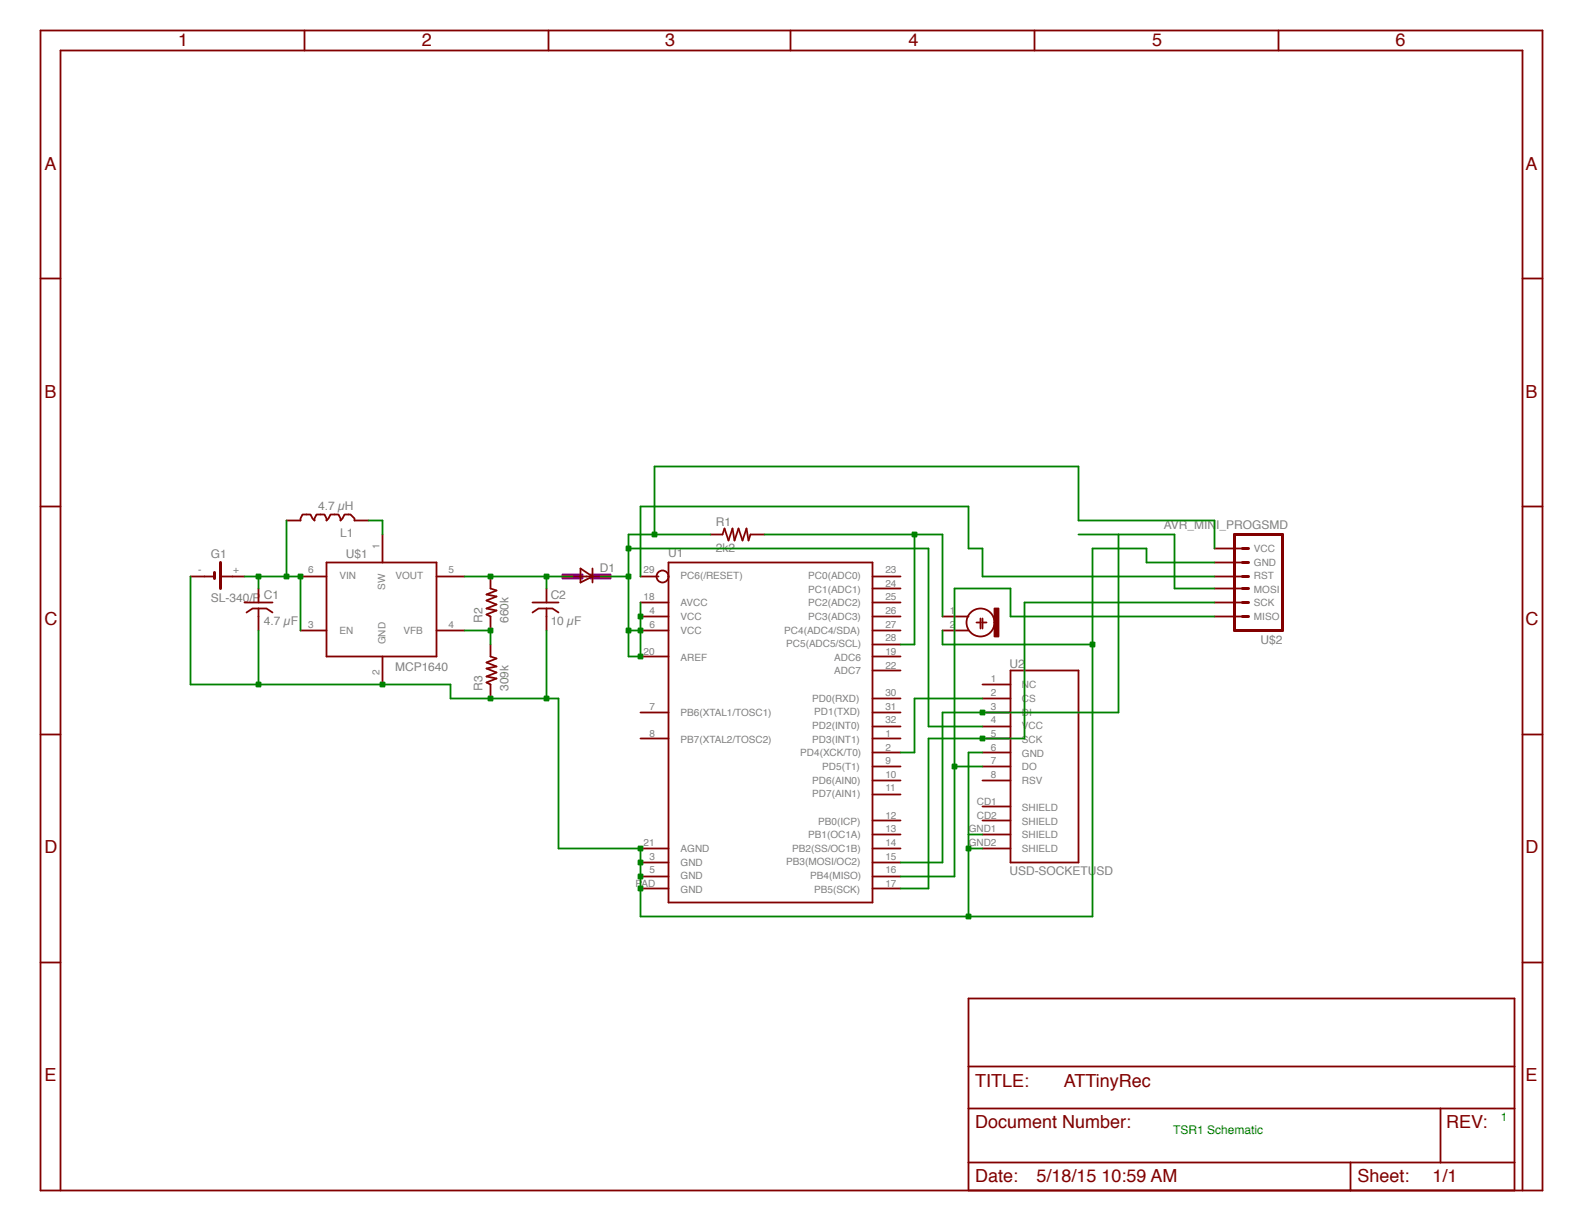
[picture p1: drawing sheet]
<svg xmlns="http://www.w3.org/2000/svg" width="279mm" height="216mm" viewBox="0 0 279 216" stroke-linecap="round" stroke-linejoin="round" font-family="sans-serif">
<path d="M99.1 101.2h3.6v.8h-3.6z" fill="#810082"/>
<path d="M99.2 101.3h3.5v.7h-3.5z" fill="none" stroke="#810082" stroke-width=".32"/>
<path d="M104.1 101.2h3.5v.8h-3.5z" fill="#810082"/>
<path d="M104.2 101.3h3.5v.7h-3.5z" fill="none" stroke="#810082" stroke-width=".32"/>
<g fill="none" stroke="#820000" stroke-width=".32">
<path d="M172.2 109.8h.7M172.9 109.1v1.8M173.3 109.8h.7M173.3 109.1v1.8"/>
<circle cx="172.9" cy="109.8" r="2.47"/>
</g>
<path d="M175.3 107.2h.7v5h-.7z" fill="#820000"/>
<g fill="none" stroke="#820000" stroke-width=".32">
<path d="M7.1 5.4h265v204.6h-265zM53.7 5.4v3.5M96.7 5.4v3.5M139.4 5.4v3.5M182.5 5.4v3.5M225.5 5.4v3.5M7.1 49.1h3.6M268.6 49.1h3.5M7.1 89.3h3.6M50.5 91.8h2.5v-.3l.4-.7h1.4l.3 .7 .4 .3v-.3l.3-.7h1.4l.4 .7v.3l.3-.3 .4-.7h1.4l.4 .7v.3l.3-.3 .4-.7h1l.7 .7v.3h2.5M57.6 99.2h19.4v16.6h-19.4zM67.5 94.3v4.9"/>
<path d="M117.9 99.2h36v60h-36zM125.3 94.3h2.1l.4-1.1 .7 2.1 .7-2.1 .4 2.1 .7-2.1 .7 2.1 .7-2.1 .3 2.1 .4-1h2.4M214.2 99.2h5M214.2 96.7h5M268.6 89.3h3.5M33.6 101.7h4.2M38.9 101.7h4.2M43.1 106.3h5M45.6 107.3h1.4l1.1 .7M45.6 107.3h-1.1l-1 .7M45.6 103.8v2.5M45.6 107.3v3.9"/>
<path d="M53 111.2h4.6M53 101.7h4.6M67.5 115.8v4.9M77 111.2h4.9M77 101.7h4.9M86.5 101.7v2.1l1.1 .4-1.8 .7 1.8 .3-1.8 .7 1.8 .7-1.8 .7 1.8 .4-1.8 .7 .7 .3v2.5M86.5 113.7v2.1l1.1 .4-1.8 .7 1.8 .7-1.8 .3 1.8 .7-1.8 .7 1.8 .4-1.8 .7 .7 .3v2.5M93.9 106.3h4.6M96.4 107.3h1.1l1 .7M96.4 107.3h-1.4l-1.1 .7M96.4 103.8v2.5M96.4 107.3v3.9"/>
<path d="M101 101.7h4.9M102.4 100.3l2.1 1.4-2.1 1zM104.5 100.3v2.4M113 108.7h4.9M113 111.2h4.9M113 101.7h3.2M113 106.3h4.9M113 115.8h4.9M153.9 108.7h4.9M153.9 111.2h4.9M153.9 118.3h4.9M153.9 101.7h4.9"/>
<path d="M153.9 106.3h4.9M153.9 115.8h4.9M153.9 113.7h4.9M153.9 103.8h4.9M166.2 108.7h4.6M166.2 111.2h4.6M175.4 107.3h.7v5h-.7zM178.2 118.3h12v33.8h-12zM214.2 108.7h5M214.2 101.7h5M214.2 106.3h5M214.2 103.8h5"/>
<path d="M7.1 129.6h3.6M113 125.7h4.9M113 130.3h4.9M153.9 123.2h4.9M153.9 125.7h4.9M153.9 132.7h4.9M153.9 128.1h4.9M153.9 130.3h4.9M153.9 137.7h4.9M153.9 135.2h4.9M173.3 123.2h4.9M173.3 125.7h4.9"/>
<path d="M173.3 132.7h4.9M173.3 128.1h4.9M173.3 130.3h4.9M173.3 137.7h4.9M173.3 135.2h4.9M173.3 120.7h4.9M268.6 129.6h3.5M113 152.1h4.9M113 149.7h4.9M113 156.7h4.9M113 154.6h4.9M153.9 152.1h4.9"/>
<path d="M153.9 147.2h4.9M153.9 144.7h4.9M153.9 149.7h4.9M153.9 156.7h4.9M153.9 154.6h4.9M153.9 140.1h4.9M173.3 147.2h4.9M173.3 142.3h4.9M173.3 144.7h4.9M173.3 149.7h4.9M7.1 169.8h3.6M268.6 169.8h3.5"/>
<path d="M170.8 195.5h96.3M170.8 188.1h96.3M254.1 195.5v9.6M10.7 210v-201.1h257.9v201.1M170.8 210v-33.9h96.3v33.9M170.8 205.1h96.3M238.2 205.1v4.9"/>
<circle cx="116.9" cy="101.7" r="1.06"/>
</g>
<path d="M38.9 99.2v4.6M217.8 94.3h8.4v16.9h-8.4zM219.2 99.2h1M219.2 96.7h1M37.8 101v1M219.2 101.7h1M219.2 106.3h1M219.2 103.8h1M219.2 108.7h1" fill="none" stroke="#820000" stroke-width=".53"/>
<path d="M134.8 94.3h31.4v14.4M161.3 94.3v19.4h-2.5" fill="none" stroke="#008100" stroke-width=".32"/>
<path d="M160.9 93.8h.7v.7h-.7z" fill="#008100"/>
<path d="M161 93.9h.7v.7h-.7zM190.2 94.3h7.1v31.4h-31.1v26.4h-7.4" fill="none" stroke="#008100" stroke-width=".32"/>
<path d="M172.9 125.2h.7v.7h-.7z" fill="#008100"/>
<path d="M197.3 94.3h9.9v9.5h7M172.9 125.3h.8v.7h-.8zM173.3 135.2h-4.9v19.4h-9.6" fill="none" stroke="#008100" stroke-width=".32"/>
<path d="M167.9 134.8h.7v.7h-.7z" fill="#008100"/>
<path d="M180.7 106.3v24h-16.9v26.4h-5M214.2 108.7h-36v-4.9h-9.8v31.4M168 134.8h.7v.8h-.7z" fill="none" stroke="#008100" stroke-width=".32"/>
<path d="M172.9 129.8h.7v.7h-.7z" fill="#008100"/>
<path d="M113 108.7v2.5M180.7 106.3h33.5M172.9 129.9h.8v.7h-.8zM173.3 123.2h-12v9.5h-2.5" fill="none" stroke="#008100" stroke-width=".32"/>
<path d="M112.5 110.8h.7v.7h-.7z" fill="#008100"/>
<path d="M112.6 110.9h.7v.7h-.7zM113 106.3v2.4" fill="none" stroke="#008100" stroke-width=".32"/>
<path d="M112.5 108.3h.7v.7h-.7z" fill="#008100"/>
<path d="M110.9 96.7h52.9v31.4h9.5M125.3 94.3h-14.4v21.5M112.6 108.4h.7v.7h-.7z" fill="none" stroke="#008100" stroke-width=".32"/>
<path d="M110.4 96.3h.7v.7h-.7z" fill="#008100"/>
<path d="M110.5 96.4h.7v.7h-.7zM115.4 82.3v12M110.9 115.8h2.1" fill="none" stroke="#008100" stroke-width=".32"/>
<path d="M115 93.8h.7v.7h-.7z" fill="#008100"/>
<path d="M115.1 93.9h.7v.7h-.7zM115.4 82.3h74.8v9.5M105.9 101.7h5" fill="none" stroke="#008100" stroke-width=".32"/>
<path d="M110.4 101.2h.7v.8h-.7z" fill="#008100"/>
<path d="M190.2 91.8h24v4.9M110.5 101.3h.7v.7h-.7zM110.9 111.2h2.1v4.6" fill="none" stroke="#008100" stroke-width=".32"/>
<path d="M110.4 110.8h.7v.7h-.7z" fill="#008100"/>
<path d="M110.5 110.9h.7v.7h-.7z" fill="none" stroke="#008100" stroke-width=".32"/>
<path d="M112.5 115.4h.7v.7h-.7z" fill="#008100"/>
<path d="M43.1 101.7h9.9v9.5M112.6 115.4h.7v.8h-.7zM113 101.7v-12.4h57.8v7.4h2.5v5h40.9" fill="none" stroke="#008100" stroke-width=".32"/>
<path d="M52.6 101.2h.7v.8h-.7z" fill="#008100"/>
<path d="M50.5 91.8v9.9M52.7 101.3h.7v.7h-.7z" fill="none" stroke="#008100" stroke-width=".32"/>
<path d="M50.1 101.2h.7v.8h-.7z" fill="#008100"/>
<path d="M45.6 101.7v2.1M50.2 101.3h.7v.7h-.7z" fill="none" stroke="#008100" stroke-width=".32"/>
<path d="M45.2 101.2h.7v.8h-.7z" fill="#008100"/>
<path d="M33.6 101.7v19h33.9M45.2 101.3h.7v.7h-.7zM45.6 111.2v9.5" fill="none" stroke="#008100" stroke-width=".32"/>
<path d="M45.2 120.3h.7v.7h-.7z" fill="#008100"/>
<path d="M45.2 120.4h.7v.7h-.7zM67.5 120.7h12v2.5" fill="none" stroke="#008100" stroke-width=".32"/>
<path d="M67 120.3h.7v.7h-.7z" fill="#008100"/>
<path d="M67.1 120.4h.7v.7h-.7zM173.3 132.7h-2.5v29M170.8 147.2h2.5M170.8 149.7h2.5" fill="none" stroke="#008100" stroke-width=".32"/>
<path d="M170.4 149.2h.7v.7h-.7z" fill="#008100"/>
<path d="M113 152.1v4.6M170.5 149.3h.7v.7h-.7z" fill="none" stroke="#008100" stroke-width=".32"/>
<path d="M112.5 154.2h.7v.7h-.7z" fill="#008100"/>
<path d="M112.6 154.3h.7v.7h-.7zM113 149.7v2.4" fill="none" stroke="#008100" stroke-width=".32"/>
<path d="M112.5 151.7h.7v.7h-.7z" fill="#008100"/>
<path d="M86.5 123.2h12v26.5h14.5M112.6 151.8h.7v.7h-.7z" fill="none" stroke="#008100" stroke-width=".32"/>
<path d="M112.5 149.2h.7v.7h-.7z" fill="#008100"/>
<path d="M112.6 149.3h.7v.7h-.7zM113 156.7v5h57.8" fill="none" stroke="#008100" stroke-width=".32"/>
<path d="M112.5 156.3h.7v.7h-.7z" fill="#008100"/>
<path d="M166.2 111.2v2.5h26.5v48h-21.9M112.6 156.4h.7v.7h-.7z" fill="none" stroke="#008100" stroke-width=".32"/>
<path d="M170.4 161.2h.7v.7h-.7z" fill="#008100"/>
<path d="M192.7 96.7v17M170.5 161.3h.7v.7h-.7z" fill="none" stroke="#008100" stroke-width=".32"/>
<path d="M192.3 113.2h.7v.7h-.7z" fill="#008100"/>
<path d="M192.4 113.3h.7v.7h-.7zM79.5 123.2h7" fill="none" stroke="#008100" stroke-width=".32"/>
<path d="M86.1 122.8h.7v.7h-.7z" fill="#008100"/>
<path d="M96.4 111.2v12M86.2 122.9h.7v.7h-.7z" fill="none" stroke="#008100" stroke-width=".32"/>
<path d="M96 122.8h.7v.7h-.7z" fill="#008100"/>
<path d="M192.7 96.7h9.5v2.5h12M81.9 111.2h4.6v2.5M96 122.9h.7v.7h-.7z" fill="none" stroke="#008100" stroke-width=".32"/>
<path d="M86.1 110.8h.7v.7h-.7z" fill="#008100"/>
<path d="M86.2 110.9h.7v.7h-.7zM86.5 101.7h9.9v2.1" fill="none" stroke="#008100" stroke-width=".32"/>
<path d="M86.1 101.2h.7v.8h-.7z" fill="#008100"/>
<path d="M81.9 101.7h4.6M86.2 101.3h.7v.7h-.7zM96.4 101.7h4.6" fill="none" stroke="#008100" stroke-width=".32"/>
<path d="M96 101.2h.7v.8h-.7z" fill="#008100"/>
<path d="M65 91.8h2.5v2.5M96 101.3h.7v.7h-.7z" fill="none" stroke="#008100" stroke-width=".32"/>
<g font-size="3.2" fill="#820000">
<text x="31.5" y="8">1</text>
<text x="74.4" y="8">2</text>
<text x="117.3" y="8">3</text>
<text x="160.3" y="8">4</text>
<text x="203.2" y="8">5</text>
<text x="246.2" y="8">6</text>
<text x="7.8" y="29.9">A</text>
<text x="269.1" y="29.9">A</text>
<text x="7.8" y="70.1">B</text>
<text x="269.1" y="70.1">B</text>
<text x="7.8" y="110.3">C</text>
<text x="269.1" y="110.3">C</text>
<text x="7.8" y="150.5">D</text>
<text x="269.1" y="150.5">D</text>
<text x="7.8" y="190.7">E</text>
<text x="172" y="191.7">TITLE:</text>
<text x="187.7" y="191.7">ATTinyRec</text>
<text x="269.1" y="190.7">E</text>
<text x="172" y="198.9">Document Number:</text>
<text x="255.1" y="198.9">REV:</text>
<text x="172" y="208.5">Date:</text>
<text x="182.9" y="208.5">5/18/15 10:59 AM</text>
<text x="239.4" y="208.5">Sheet:</text>
<text x="252.7" y="208.5">1/1</text>
</g>
<g font-size="2.1" fill="#808080">
<text x="56.1" y="90">4.7 µH</text>
<text x="60" y="94.8">L1</text>
<text x="126.3" y="92.8">R1</text>
<text x="205.3" y="93.3">AVR_MINI_PROGSMD</text>
<text x="37.2" y="98.4">G1</text>
<text x="61" y="98.4">U$1</text>
<text x="105.8" y="101">D1</text>
<text x="117.8" y="98.3">U1</text>
<text x="126.3" y="97.3">2k2</text>
<text x="37.2" y="106.2">SL-340/P</text>
<text x="46.6" y="105.6">C1</text>
<text x="97.1" y="105.6">C2</text>
<text x="46.6" y="110.2">4.7 µF</text>
<text x="85.1" y="109.9" transform="rotate(-90 85.1 109.9)">R2</text>
<text x="89.7" y="109.9" transform="rotate(-90 89.7 109.9)">660k</text>
<text x="97.1" y="110.2">10 µF</text>
<text x="222.3" y="113.5">U$2</text>
<text x="69.7" y="118.3">MCP1640</text>
<text x="178" y="117.8">U2</text>
<text x="85.1" y="121.9" transform="rotate(-90 85.1 121.9)">R3</text>
<text x="89.7" y="121.9" transform="rotate(-90 89.7 121.9)">309k</text>
<text x="178" y="154.4">USD-SOCKETUSD</text>
</g>
<g font-size="2.1" fill="#008100">
<text x="264.7" y="197.7">1</text>
<text x="206.9" y="200.1">TSR1 Schematic</text>
</g>
<g font-size="1.8" fill="#808080">
<text x="34.9" y="101.1">-</text>
<text x="41.1" y="101.1">+</text>
<text x="54.4" y="101.1">6</text>
<text x="66.9" y="96.8" transform="rotate(-90 66.9 96.8)">1</text>
<text x="79.1" y="101.1">5</text>
<text x="113.5" y="101.1">29</text>
<text x="156.2" y="101.1">23</text>
<text x="221.2" y="97.3">VCC</text>
<text x="221.2" y="99.8">GND</text>
<text x="59.9" y="102.2">VIN</text>
<text x="68" y="104.1" transform="rotate(-90 68 104.1)">SW</text>
<text x="69.8" y="102.1">VOUT</text>
<text x="113.5" y="105.9">18</text>
<text x="120.1" y="107">AVCC</text>
<text x="120.1" y="102.2">PC6(/RESET)</text>
<text x="142.6" y="106.9">PC2(ADC2)</text>
<text x="142.6" y="104.5">PC1(ADC1)</text>
<text x="142.6" y="102.1">PC0(ADC0)</text>
<text x="156.2" y="105.9">25</text>
<text x="156.2" y="103.5">24</text>
<text x="221.2" y="102.2">RST</text>
<text x="221.2" y="104.6">MOSI</text>
<text x="221.2" y="107">SCK</text>
<text x="54.4" y="110.7">3</text>
<text x="59.9" y="111.8">EN</text>
<text x="68" y="113.7" transform="rotate(-90 68 113.7)">GND</text>
<text x="71.2" y="111.8">VFB</text>
<text x="79.1" y="110.7">4</text>
<text x="114.6" y="108.3">4</text>
<text x="114.6" y="110.7">6</text>
<text x="120.1" y="109.4">VCC</text>
<text x="120.1" y="111.8">VCC</text>
<text x="138.3" y="111.8">PC4(ADC4/SDA)</text>
<text x="142.6" y="109.3">PC3(ADC3)</text>
<text x="156.2" y="113.1">28</text>
<text x="156.2" y="110.7">27</text>
<text x="156.2" y="108.3">26</text>
<text x="167.5" y="108.3">1</text>
<text x="167.5" y="110.7">2</text>
<text x="221.2" y="109.4">MISO</text>
<text x="66.9" y="119.1" transform="rotate(-90 66.9 119.1)">2</text>
<text x="113.5" y="115.5">20</text>
<text x="120.1" y="116.6">AREF</text>
<text x="138.7" y="114.2">PC5(ADC5/SCL)</text>
<text x="147.2" y="119">ADC7</text>
<text x="147.2" y="116.6">ADC6</text>
<text x="156.2" y="117.9">22</text>
<text x="156.2" y="115.5">19</text>
<text x="114.6" y="125.2">7</text>
<text x="143.3" y="123.8">PD0(RXD)</text>
<text x="156.2" y="125.2">31</text>
<text x="156.2" y="122.8">30</text>
<text x="174.8" y="122.8">2</text>
<text x="174.8" y="125.2">3</text>
<text x="174.8" y="120.4">1</text>
<text x="180.3" y="123.8">CS</text>
<text x="180.3" y="121.4">NC</text>
<text x="114.6" y="130">8</text>
<text x="120.1" y="131">PB7(XTAL2/TOSC2)</text>
<text x="120.1" y="126.2">PB6(XTAL1/TOSC1)</text>
<text x="143.3" y="131">PD3(INT1)</text>
<text x="143.3" y="128.6">PD2(INT0)</text>
<text x="143.6" y="126.2">PD1(TXD)</text>
<text x="156.2" y="130">1</text>
<text x="156.2" y="127.6">32</text>
<text x="174.8" y="127.6">4</text>
<text x="174.8" y="130">5</text>
<text x="180.3" y="126.2">DI</text>
<text x="180.3" y="128.6">VCC</text>
<text x="180.3" y="131">SCK</text>
<text x="141.2" y="133.4">PD4(XCK/T0)</text>
<text x="145" y="135.8">PD5(T1)</text>
<text x="156.2" y="137.2">10</text>
<text x="156.2" y="134.8">9</text>
<text x="156.2" y="132.4">2</text>
<text x="174.8" y="132.4">6</text>
<text x="174.8" y="137.2">8</text>
<text x="174.8" y="134.8">7</text>
<text x="180.3" y="133.4">GND</text>
<text x="180.3" y="135.8">DO</text>
<text x="143.3" y="140.6">PD7(AIN1)</text>
<text x="143.3" y="138.2">PD6(AIN0)</text>
<text x="156.2" y="139.6">11</text>
<text x="172.3" y="142">CD1</text>
<text x="180.3" y="138.3">RSV</text>
<text x="180.3" y="143.1">SHIELD</text>
<text x="113.5" y="149.2">21</text>
<text x="142.6" y="147.8">PB1(OC1A)</text>
<text x="144.3" y="145.4">PB0(ICP)</text>
<text x="156.2" y="149.2">14</text>
<text x="156.2" y="146.8">13</text>
<text x="156.2" y="144.4">12</text>
<text x="170.9" y="146.8">GND1</text>
<text x="170.9" y="149.2">GND2</text>
<text x="172.3" y="144.4">CD2</text>
<text x="180.3" y="147.9">SHIELD</text>
<text x="180.3" y="145.5">SHIELD</text>
<text x="114.6" y="151.6">3</text>
<text x="114.6" y="154">5</text>
<text x="120.1" y="152.7">GND</text>
<text x="120.1" y="155.1">GND</text>
<text x="120.1" y="150.3">AGND</text>
<text x="138.7" y="152.7">PB3(MOSI/OC2)</text>
<text x="139.8" y="150.3">PB2(SS/OC1B)</text>
<text x="142.9" y="155.1">PB4(MISO)</text>
<text x="156.2" y="154">16</text>
<text x="156.2" y="151.6">15</text>
<text x="180.3" y="150.3">SHIELD</text>
<text x="112.1" y="156.4">PAD</text>
<text x="120.1" y="157.5">GND</text>
<text x="143.6" y="157.5">PB5(SCK)</text>
<text x="156.2" y="156.4">17</text>
</g>
</svg>
